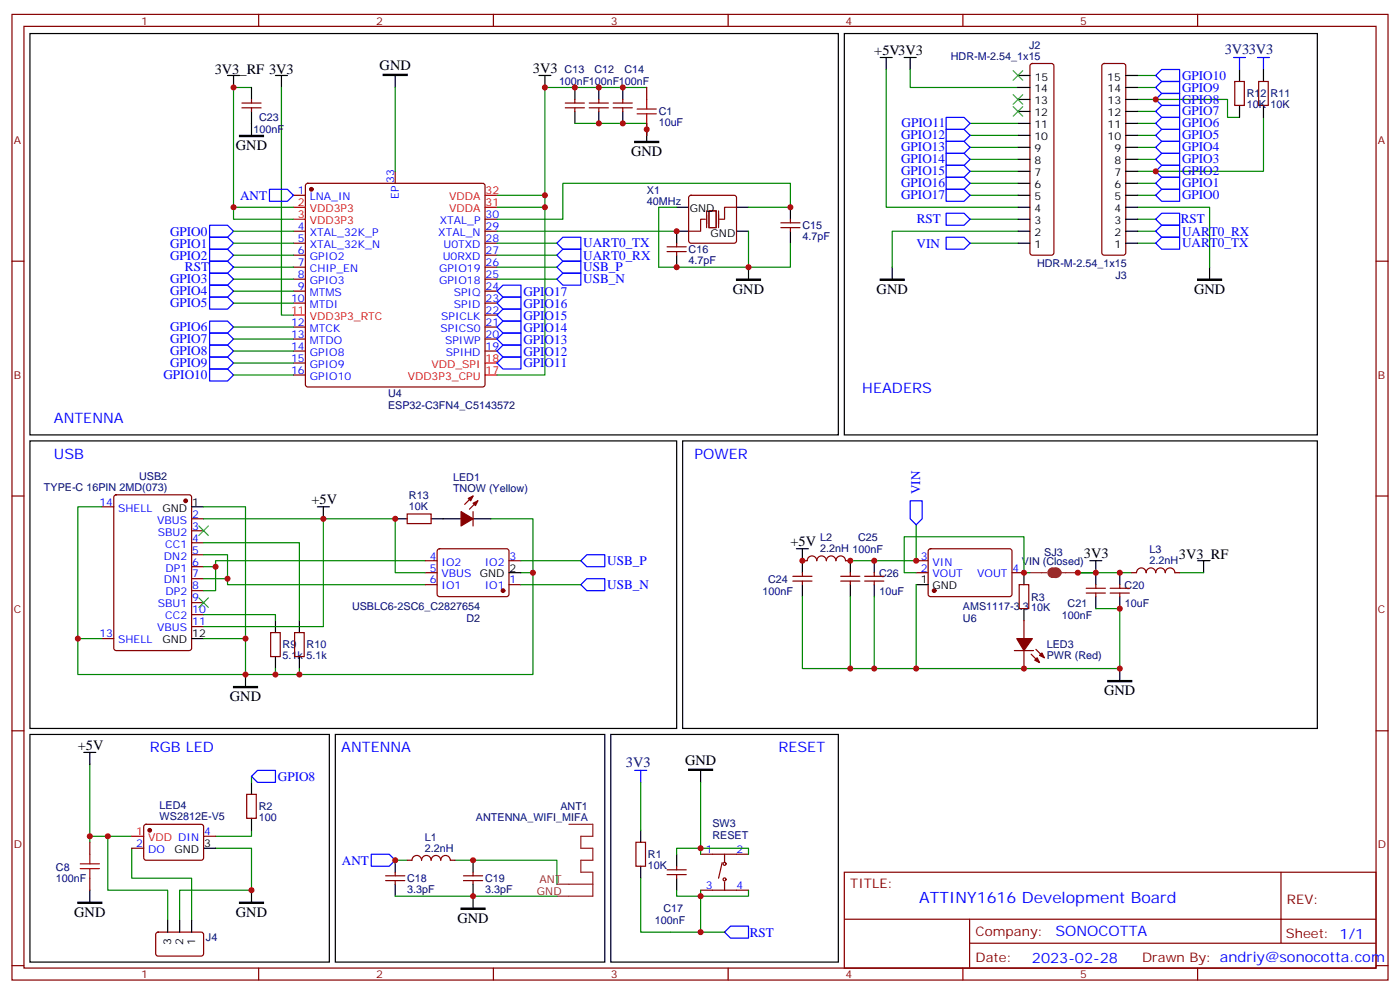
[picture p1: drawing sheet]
<svg xmlns="http://www.w3.org/2000/svg" width="412mm" height="292mm" viewBox="0 0 412 292" stroke-linecap="round" stroke-linejoin="round" font-family="sans-serif">
<g fill="none" stroke="#870000" stroke-width=".35">
<path d="M3.5 4.2h405.4v284.4h-405.4zM7.1 7.8h398.2v277.2h-398.2zM76.2 4.2v3.6M145.3 4.2v3.6M214.5 4.2v3.6M283.6 4.2v3.6M303.6 18.9l.5-.2h5.6l.5 .2 .2 .5v55l-.2 .5-.5 .2h-5.6l-.5-.2-.2-.5v-55zM324.8 18.9l.5-.2h5.6l.5 .2 .2 .5v55l-.2 .5-.5 .2h-5.6l-.5-.2-.2-.5v-55zM352.8 4.2v3.6M71.3 31.8h5.6M71.3 30.3h5.6M74.1 29.3v1"/>
<path d="M74.1 31.8v1M166.5 31.8h5.7M166.5 30.3h5.7M169.3 29.3v1M169.3 31.8v1M173.6 31.8h5.6M173.6 30.3h5.6M176.4 29.3v1M176.4 31.8v1M180.6 31.8h5.7M180.6 30.3h5.7M183.4 29.3v1"/>
<path d="M183.4 31.8v1M190.5 25.8v3.5M190.5 36.3v3.6M363.7 24h2.8v7h-2.8zM370.8 24h2.8v7h-2.8zM86.4 57.5h3.6M90.2 54.2l.5-.2h51.5l.5 .2 .2 .5v58.5l-.3 .5-.4 .2h-51.5l-.5-.2-.2-.5v-58.5zM116.4 50.4v3.6M203.1 57.7l.5-.2h12.7l.5 .2 .2 .5v12.7l-.3 .5-.4 .2h-12.7l-.5-.2-.3-.5v-12.7zM3.5 76.9h3.6M86.4 68.1h3.6M86.4 71.6h3.6"/>
<path d="M86.4 75.1h3.6M86.4 78.7h3.6M142.9 68.1h3.5M142.9 71.6h3.5M142.9 75.1h3.5M142.9 78.7h3.5M142.9 64.6h3.5M196.5 74.1h5.6M196.5 72.7h5.6M199.3 71.6v1.1M199.3 74.1v1M230 67h5.7"/>
<path d="M230 65.6h5.7M232.8 64.6v1M232.8 67v1.1M405.3 76.9h3.6M86.4 82.2h3.6M86.4 85.7h3.6M86.4 89.3h3.6M86.4 96.3h3.6M86.4 99.8h3.6M142.9 82.2h3.5M142.9 85.7h3.5M142.9 89.3h3.5"/>
<path d="M142.9 96.3h3.5M142.9 99.8h3.5M142.9 92.8h3.5M86.4 103.4h3.6M86.4 106.9h3.6M86.4 110.4h3.6M142.9 103.4h3.5M3.5 146h3.6M30 149.2h3.5M33.7 145.9l.5-.2h21.5l.7 .4v44.8l-.4 .6-21.8 .1-.6-.5-.1-44.7zM56.4 152.8h3.6M56.4 156.3h3.6"/>
<path d="M56.4 159.8h3.6M119.9 151.3h7.1v2.9h-7.1zM139.3 150.6v4.3M139.3 146l-2.4 2.5M140.8 147.5l-2.5 2.4M405.3 146h3.6M56.4 163.3h3.6M56.4 166.9h3.6M56.4 170.4h3.6M56.4 173.9h3.6M56.4 177.4h3.6M125.2 172.2h3.6"/>
<path d="M125.2 165.1h3.6M125.2 168.6h3.6M129 161.8l.5-.2h20l.4 .7v13l-.7 .4-20-.1-.4-.6v-12.7zM149.9 172.2h3.6M149.9 165.1h3.6M233.5 171.1h5.7M233.5 169.7h5.7M236.4 165.1h1.4a1.41 1.41 0 0 1 1.4-1.4 1.41 1.41 0 0 1 1.4 1.4 1.41 1.41 0 0 1 1.4-1.4 1.41 1.41 0 0 1 1.4 1.4 1.41 1.41 0 0 1 1.4-1.4 1.41 1.41 0 0 1 1.4 1.4 1.41 1.41 0 0 1 1.4-1.4 1.41 1.41 0 0 1 1.5 1.4h1.4M236.4 168.6v1.1M236.4 171.1v1.1M247.6 171.1h5.7M247.6 169.7h5.7"/>
<path d="M250.5 168.6v1.1M250.5 171.1v1.1M254.7 171.1h5.6M254.7 169.7h5.6M257.5 168.6v1.1M257.5 171.1v1.1M269.9 165.1h3.5M269.9 168.6h3.5M273.6 161.8l.5-.2h23.6l.4 .7-.1 13-.6 .4-23.6-.1-.4-.6v-12.7zM298.1 168.6h3.5M300.2 172.2h2.8v7h-2.8zM320 174.6h5.6"/>
<path d="M320 173.2h5.6M322.8 172.2v1M322.8 174.6v1.1M327 174.6h5.7M327 173.2h5.7M329.8 172.2v1M329.8 174.6v1.1M333.4 168.6h1.4a1.41 1.41 0 0 1 1.4-1.4 1.41 1.41 0 0 1 1.4 1.4 1.41 1.41 0 0 1 1.4-1.4 1.41 1.41 0 0 1 1.4 1.4 1.41 1.41 0 0 1 1.4-1.4 1.41 1.41 0 0 1 1.5 1.4 1.41 1.41 0 0 1 1.4-1.4 1.41 1.41 0 0 1 1.4 1.4h1.4M30 188h3.5M56.4 181h3.6M56.4 184.5h3.6M79.7 186.3h2.8v7h-2.8z"/>
<path d="M86.8 186.3h2.8v7h-2.8zM298.8 191.6h5.6M301.6 182.7v5.3M301.6 191.6v5.2M303.7 192.6l2.5 2.5M305.2 191.2l2.4 2.5M3.5 215.2h3.6M405.3 215.2h3.6M72.7 233.9h2.8v7h-2.8zM26.5 248v3.5M26.5 258.6v3.5M38.8 249.8h3.5"/>
<path d="M42.6 242.9l.4-.2 16.5 .1 .5 .6-.1 9.5-.6 .4-16.5-.1-.5-.6v-9.2zM60 246.2h3.5M113.6 259.3h5.6M113.6 257.9h5.6M116.4 256.8v1.1M116.4 259.3v1M119.9 253.3h1.5M121.4 253.3a1.41 1.41 0 0 1 1.4-1.4 1.41 1.41 0 0 1 1.4 1.4M124.2 253.3a1.41 1.41 0 0 1 1.4-1.4 1.41 1.41 0 0 1 1.4 1.4M127 253.3a1.41 1.41 0 0 1 1.4-1.4 1.41 1.41 0 0 1 1.4 1.4M129.8 253.3a1.41 1.41 0 0 1 1.4-1.4 1.41 1.41 0 0 1 1.4 1.4h1.5M136.5 259.3h5.7"/>
<path d="M136.5 257.9h5.7M139.3 256.8v1.1M139.3 259.3v1M187.3 248h2.8v7.1h-2.8zM196.5 257.5h5.6M196.5 256.1h5.6M199.3 255.1v1M199.3 257.5v1.1M206.4 251.5h14.1M212.7 254l-1 4.6M213.4 251.5v2.5M213.4 259.6v2.5"/>
<path d="M248.7 256.8h156.6v28.2h-156.6zM377.3 256.8v20.9M46.1 274.7l.5-.2h12.9l.5 .7-.1 5.9-.6 .4h-13l-.4-.7v-5.6zM206.4 262.1h14.1M248.7 270.7h156.5M285.6 277.7h119.6M285.6 270.7v14.1M3.5 284.3h3.6M76.2 285v3.6M145.3 285v3.6M214.5 285v3.6M283.6 285v3.6"/>
<path d="M352.8 285v3.6M405.3 284.3h3.6"/>
<circle cx="213.4" cy="254.4" r=".44"/>
<circle cx="213.4" cy="258.9" r=".44"/>
</g>
<g fill="none" stroke="#000" stroke-width=".35">
<path d="M8.8 9.9h238.1v118.2h-238.1zM248.7 9.9h139.4v118.2h-139.4zM259.3 16.9h3.5M261.1 16.9v3.6M266.3 16.9h3.6M268.1 16.9v3.6M67 22.2h3.6M68.8 22.2v3.6M74.1 25.8v3.5M74.1 32.8v7.1M81.1 22.2h3.6M82.9 22.2v3.6"/>
<path d="M116.4 22.2v3.6M158.7 22.2h3.6M160.5 22.2v3.6M169.3 25.8v3.5M169.3 32.8v3.5M176.4 25.8v3.5M176.4 32.8v3.5M183.4 25.8v3.5M183.4 32.8v3.5M190.5 38.1v3.5M299.9 39.9h3.5M299.9 36.3h3.5"/>
<path d="M299.9 32.8h3.5M299.9 29.3h3.5M299.9 25.8h3.5M299.9 22.2h3.5M331.6 39.9h3.5M331.6 36.3h3.5M331.6 32.8h3.5M331.6 29.3h3.5M331.6 25.8h3.5M331.6 22.2h3.5M365.1 20.5v3.5M365.1 31v3.6"/>
<path d="M372.2 20.5v3.5M372.2 31v3.6M299.9 57.5h3.5M299.9 54h3.5M299.9 50.4h3.5M299.9 46.9h3.5M299.9 43.4h3.5M331.6 57.5h3.5M331.6 54h3.5M331.6 50.4h3.5M331.6 46.9h3.5M331.6 43.4h3.5"/>
<path d="M199.3 61h3.5M199.3 75.1v3.6M202.8 68.1h-3.5v3.5M217 68.1h3.5M217 61h3.5M220.5 78.7v3.5M232.8 61v3.6M232.8 68.1v3.5M262.8 78.7v3.5M299.9 71.6h3.5M299.9 68.1h3.5M299.9 64.6h3.5"/>
<path d="M299.9 61h3.5M331.6 71.6h3.5M331.6 68.1h3.5M331.6 64.6h3.5M331.6 61h3.5M356.3 78.7v3.5M8.8 129.8h190.5v84.7h-190.5zM201.1 129.8h187v84.7h-187zM56.4 149.2h3.6M93.5 149.2h3.5M95.2 149.2v3.6M116.4 152.8h3.5"/>
<path d="M127 152.8h8.8M139.3 152.8h5.3M149.9 168.6h3.6M234.6 161.6h3.5M236.4 161.6v7M236.4 172.2v3.5M250.5 165.1v3.5M250.5 172.2v3.5M257.5 165.1v3.5M257.5 172.2v3.5M269.9 172.2h3.5M301.6 168.6v3.6"/>
<path d="M301.6 179.2v3.5M321 165.1h3.6M322.8 165.1v7.1M322.8 175.7v3.5M329.8 168.6v3.6M329.8 175.7v3.5M352.8 165.1h3.5M354.5 165.1v3.5M56.4 188h3.6M72.3 198.6v3.5M81.1 182.7v3.6M81.1 193.3v3.5"/>
<path d="M88.2 182.7v3.6M88.2 193.3v3.5M329.8 196.8v3.6M8.8 216.3h88.2v67h-88.2zM98.8 216.3h79.4v67h-79.4zM179.9 216.3h67v67h-67zM24.7 221.5h3.5M26.5 221.5v3.6M74.1 230.4v3.5M206.4 226.8v3.6M60 249.8h3.5M74.1 240.9v3.6"/>
<path d="M116.4 253.3v3.5M139.3 253.3v3.5M188.7 244.5v3.5M188.7 255.1v3.5M199.3 251.5v3.6M199.3 258.6v3.5M26.5 262.1v3.5M49.4 270.9v3.6M52.9 270.9v3.6M56.4 270.9v3.6M74.1 262.1v3.5M116.4 260.3v3.6"/>
<path d="M139.3 260.3v7.1"/>
</g>
<path d="M70.6 39.9h7v.3h-7zM112.9 21.9h7v.3h-7zM187 41.6h7v.4h-7zM217 82.2h7v.3h-7zM259.3 82.2h7v.3h-7zM352.8 82.2h7v.3h-7zM68.8 202.1h7v.4h-7zM326.3 200.4h7.1v.3h-7.1zM202.8 226.5h7.1v.3h-7.1zM22.9 265.6h7.1v.4h-7.1zM70.6 265.6h7v.4h-7zM135.8 267.4h7.1v.4h-7.1z" fill="#000" stroke="#000" stroke-width=".35"/>
<g fill="none" stroke="#008700" stroke-width=".35">
<path d="M74.1 25.8h-5.3v35.2h17.6M82.9 25.8v67h3.5M116.4 25.8v24.6M169.3 36.3h21.2v3.6M190.5 25.8h-30v31.7h-14.1M261.1 20.5v40.5h38.8M268.1 20.5v5.3h31.8M285.8 36.3h14.1M285.8 39.9h14.1M335.1 29.3h26.5v5.3h3.5M335.1 22.2h5.3M335.1 25.8h5.3"/>
<path d="M335.1 32.8h5.3M335.1 36.3h5.3M335.1 39.9h5.3M372.2 34.6v15.8h-37.1M160.5 57.5v3.5h-14.1M285.8 43.4h14.1M285.8 46.9h14.1M285.8 54h14.1M285.8 57.5h14.1M285.8 50.4h14.1M335.1 43.4h5.3M335.1 46.9h5.3"/>
<path d="M335.1 54h5.3M335.1 57.5h5.3M68.8 61v3.6h17.6M68.8 68.1h17.6M68.8 71.6h17.6M68.8 78.7h17.6M68.8 75.1h17.6M146.4 68.1h52.9M146.4 71.6h17.6M146.4 78.7h17.6M146.4 75.1h17.6M160.5 61v49.4h-14.1"/>
<path d="M199.3 61h-5.3v17.7h26.5v-10.6M220.5 61h12.3v-7h-67v10.6h-19.4M232.8 71.6v7.1h-12.3M285.8 64.6h14.1M285.8 71.6h14.1M299.9 68.1h-37.1v10.6M335.1 61h21.2v17.7M335.1 64.6h5.3M335.1 68.1h5.3M335.1 71.6h5.3M68.8 82.2h17.6M68.8 85.7h17.6"/>
<path d="M68.8 89.3h17.6M68.8 96.3h17.6M68.8 99.8h17.6M146.4 82.2h17.6M68.8 106.9h17.6M68.8 110.4h17.6M68.8 103.4h17.6M30 149.2h-7.1v38.8h7.1M60 149.2h12.3v38.8M60 159.8h28.2v22.9M60 152.8h35.2v31.7h-35.2M95.2 152.8h21.2v15.8h8.8"/>
<path d="M144.6 152.8h12.4v15.8M269.9 154.5v10.6h-19.4M60 163.3h7v8.9h58.2M60 166.9h3.5M60 170.4h7M125.2 165.1h-61.7v8.8h-3.5M153.5 168.6h3.5v30h-84.7M153.5 172.2h17.6M153.5 165.1h17.6M236.4 175.7v21.1h93.4v-17.6h-7M250.5 175.7v21.1M257.5 175.7v21.1"/>
<path d="M269.9 172.2v24.6M269.9 168.6h-3.6v-10.6h35.3v10.6h1.8M317.5 168.6h15.9M347.5 168.6h7M22.9 188v10.6h49.4v-10.6h-12.3M60 181h21.1v1.7M81.1 196.8v1.8M88.2 196.8v1.8M26.5 225.1v22.9M74.1 228.6v1.8M188.7 230.4v14.1M206.4 230.4v21.1"/>
<path d="M26.5 246.2h12.3M31.7 246.2v15.9h17.7v8.8M38.8 249.8v8.8h17.6v12.3M63.5 249.8h10.6v12.3h-21.2v8.8M74.1 244.5v1.7h-10.6M116.4 253.3h3.5M134.1 253.3h29.9v7M188.7 258.6v15.9h17.7v-12.4M199.3 251.5v-1.7h21.2v1.7M116.4 263.9h47.6M199.3 262.1v1.8h21.2v-1.8M206.4 274.5h7"/>
</g>
<g fill="none" stroke="#00f" stroke-width=".35">
<path d="M363.4 16.9h3.5M365.1 16.9v3.6M370.4 16.9h3.5M372.2 16.9v3.6M278.7 34.6h5.3l1.8 1.7-1.8 1.8h-5.3zM278.7 38.1h5.3l1.8 1.8-1.8 1.7h-5.3zM340.4 22.2l1.8-1.7h5.3v3.5h-5.3zM342.2 38.1h5.3v3.5h-5.3l-1.8-1.7zM342.2 34.6h5.3v3.5h-5.3l-1.8-1.8zM342.2 31h5.3v3.6h-5.3l-1.8-1.8zM342.2 27.5h5.3v3.5h-5.3l-1.8-1.7zM342.2 24h5.3v3.5h-5.3l-1.8-1.7z"/>
<path d="M79.4 55.7h5.3l1.7 1.8-1.7 1.8h-5.3zM278.7 41.6h5.3l1.8 1.8-1.8 1.8h-5.3zM278.7 45.2h5.3l1.8 1.7-1.8 1.8h-5.3zM278.7 48.7h5.3l1.8 1.7-1.8 1.8h-5.3zM278.7 52.2h5.3l1.8 1.8-1.8 1.7h-5.3zM278.7 55.7h5.3l1.8 1.8-1.8 1.8h-5.3zM340.4 57.5l1.8-1.8h5.3v3.6h-5.3zM340.4 50.4l1.8-1.7h5.3v3.5h-5.3zM340.4 43.4l1.8-1.8h5.3v3.6h-5.3zM342.2 52.2h5.3v3.5h-5.3l-1.8-1.7zM342.2 45.2h5.3v3.5h-5.3l-1.8-1.8zM61.7 66.3h5.3l1.8 1.8-1.8 1.7h-5.3z"/>
<path d="M61.7 69.8h5.3l1.8 1.8-1.8 1.8h-5.3zM61.7 73.4h5.3l1.8 1.7-1.8 1.8h-5.3zM61.7 76.9h5.3l1.8 1.8-1.8 1.7h-5.3zM164 71.6l1.8-1.8h5.3v3.6h-5.3zM164 75.1l1.8-1.7h5.3v3.5h-5.3zM164 78.7l1.8-1.8h5.3v3.5h-5.3zM278.7 69.8h5.3l1.8 1.8-1.8 1.8h-5.3zM278.7 62.8h5.3l1.8 1.8-1.8 1.7h-5.3zM340.4 68.1l1.8-1.8h5.3v3.5h-5.3zM342.2 62.8h5.3v3.5h-5.3l-1.8-1.7zM342.2 69.8h5.3v3.6h-5.3l-1.8-1.8zM61.7 80.4h5.3l1.8 1.8-1.8 1.8h-5.3z"/>
<path d="M61.7 84h5.3l1.8 1.7-1.8 1.8h-5.3zM61.7 87.5h5.3l1.8 1.8-1.8 1.7h-5.3zM61.7 94.5h5.3l1.8 1.8-1.8 1.8h-5.3zM61.7 98.1h5.3l1.8 1.7-1.8 1.8h-5.3zM146.4 85.7l1.8-1.7h5.3v3.5h-5.3zM146.4 89.3l1.8-1.8h5.3v3.5h-5.3zM146.4 92.8l1.8-1.8h5.3v3.5h-5.3zM146.4 96.3l1.8-1.8h5.3v3.6h-5.3zM146.4 99.8l1.8-1.7h5.3v3.5h-5.3zM165.8 80.4h5.3v3.6h-5.3l-1.8-1.8zM61.7 101.6h5.3l1.8 1.8-1.8 1.7h-5.3zM61.7 105.1h5.3l1.8 1.8-1.8 1.8h-5.3z"/>
<path d="M61.7 108.7h5.3l1.8 1.7-1.8 1.8h-5.3zM146.4 103.4l1.8-1.8h5.3v3.5h-5.3zM146.4 106.9l1.8-1.8h5.3v3.6h-5.3zM268.1 147.5h3.5v5.3l-1.7 1.7-1.8-1.7zM171.1 165.1l1.8-1.8h5.3v3.6h-5.3zM171.1 172.2l1.8-1.8h5.3v3.5h-5.3zM74.1 228.6l1.7-1.8h5.3v3.6h-5.3zM187 226.8h3.5M188.7 226.8v3.6M109.4 251.5h5.3l1.7 1.8-1.7 1.8h-5.3zM213.4 274.5l1.8-1.8h5.3v3.5h-5.3z"/>
</g>
<path d="M187.7 33.5h5.6M187.7 32.1h5.6M190.5 29.3v2.8M190.5 33.5v2.8M23.6 255.8h5.7M23.6 254.4h5.7M26.5 251.5v2.9M26.5 255.8v2.8" fill="none" stroke="#a10000" stroke-width=".35"/>
<path d="M142.9 57.5h3.5M86.4 61h3.6M86.4 64.6h3.6M142.9 61h3.5M86.4 92.8h3.6M142.9 110.4h3.5M142.9 106.9h3.5M38.8 246.2h3.5" fill="none" stroke="#f00" stroke-width=".35"/>
<g fill="#870000" stroke="#870000" stroke-width=".35">
<path d="M135.8 150.6l3.5 2.2-3.5 2.1z"/>
<path d="M139.3 148.2l1.5-.7-.7 1.4z"/>
<path d="M137.9 146.8l1.4-.8-.7 1.5z"/>
<path d="M304.8 194.4l.7-.7 .7 1.4z"/>
<path d="M306.9 192.3l.7 1.4-1.4-.7z"/>
<path d="M299.5 188h4.6l-2.5 3.6z"/>
<circle cx="44.1" cy="244.5" r=".53"/>
<circle cx="91.7" cy="55.7" r=".53"/>
<circle cx="54.7" cy="147.5" r=".53"/>
<circle cx="148.2" cy="173.9" r=".53"/>
<circle cx="275.2" cy="173.9" r=".53"/>
</g>
<path d="M207.8 64.6h-1.4v3.5h-3.6M208.1 62.1v4.9M208.8 62.1h2.2v4.9h-2.2zM211.7 62.1v4.9M217 61h-3.6v3.6h-1.7" fill="none" stroke="#870012" stroke-width=".35"/>
<path d="M303.4 168.6h4.9M309.4 168.6h2.5M312.6 168.6h4.9M167.6 242.7h7v3.5h-3.5v3.6h3.5v3.5h-3.5v3.5h3.5v7.1h-10.6M164 260.3h10.6" fill="none" stroke="#8c2424" stroke-width=".35"/>
<path d="M298.4 20.8l2.9 2.8M298.4 27.9l2.9 2.8M298.4 31.4l2.9 2.8M301.3 20.8l-2.9 2.8M301.3 27.9l-2.9 2.8M301.3 31.4l-2.9 2.8M58.6 154.9l2.8 2.8M61.4 154.9l-2.8 2.8M58.6 176l2.8 2.9M61.4 176l-2.8 2.9" fill="none" stroke="#3c3" stroke-width=".35"/>
<path d="M310.1 167.9a.71 .71 0 0 0-.7 .7 .71 .71 0 0 0 .7 .7M310.8 167.9a.76 .76 0 0 1 1.1 .7 .76 .76 0 0 1-1.1 .7" fill="none" stroke="#8c2424" stroke-width="1.8"/>
<g fill="#c00">
<circle cx="74.1" cy="262.1" r=".88"/>
<circle cx="31.8" cy="246.2" r=".88"/>
<circle cx="26.5" cy="246.2" r=".88"/>
<circle cx="160.5" cy="57.5" r=".88"/>
<circle cx="169.3" cy="25.8" r=".88"/>
<circle cx="176.4" cy="25.8" r=".88"/>
<circle cx="183.4" cy="25.8" r=".88"/>
<circle cx="160.5" cy="25.8" r=".88"/>
<circle cx="176.4" cy="36.3" r=".88"/>
<circle cx="183.4" cy="36.3" r=".88"/>
<circle cx="160.5" cy="61" r=".88"/>
<circle cx="199.3" cy="78.7" r=".88"/>
<circle cx="220.5" cy="78.7" r=".88"/>
<circle cx="199.3" cy="68.1" r=".88"/>
<circle cx="232.8" cy="61" r=".88"/>
<circle cx="116.4" cy="253.3" r=".88"/>
<circle cx="139.3" cy="263.9" r=".88"/>
<circle cx="139.3" cy="253.3" r=".88"/>
<circle cx="329.8" cy="168.6" r=".88"/>
<circle cx="322.8" cy="168.6" r=".88"/>
<circle cx="329.8" cy="179.2" r=".88"/>
<circle cx="22.9" cy="188" r=".88"/>
<circle cx="72.3" cy="198.6" r=".88"/>
<circle cx="72.3" cy="188" r=".88"/>
<circle cx="95.3" cy="152.8" r=".88"/>
<circle cx="63.5" cy="166.9" r=".88"/>
<circle cx="67" cy="170.4" r=".88"/>
<circle cx="257.5" cy="165.1" r=".88"/>
<circle cx="68.8" cy="61" r=".88"/>
<circle cx="269.9" cy="165.1" r=".88"/>
<circle cx="317.5" cy="168.6" r=".88"/>
<circle cx="116.4" cy="152.8" r=".88"/>
<circle cx="157" cy="168.6" r=".88"/>
<circle cx="301.6" cy="168.6" r=".88"/>
<circle cx="329.8" cy="196.8" r=".88"/>
<circle cx="301.6" cy="196.8" r=".88"/>
<circle cx="250.5" cy="196.8" r=".88"/>
<circle cx="257.5" cy="196.8" r=".88"/>
<circle cx="269.9" cy="196.8" r=".88"/>
<circle cx="81.1" cy="198.6" r=".88"/>
<circle cx="88.2" cy="198.6" r=".88"/>
<circle cx="68.8" cy="25.8" r=".88"/>
<circle cx="206.4" cy="249.8" r=".88"/>
<circle cx="206.4" cy="263.9" r=".88"/>
<circle cx="206.4" cy="274.5" r=".88"/>
<circle cx="340.4" cy="50.4" r=".88"/>
<circle cx="340.4" cy="29.3" r=".88"/>
<circle cx="190.5" cy="38.1" r=".88"/>
<circle cx="250.5" cy="165.1" r=".88"/>
<circle cx="236.4" cy="165.1" r=".88"/>
</g>
<text font-size="4.6" fill="#00f" x="270.8" y="265.8">ATTINY1616 Development Board</text>
<g font-size="4.2">
<text x="257.5" y="16.2">+5V3V3</text>
<text x="63.3" y="21.8">3V3_RF 3V3</text>
<text x="111.8" y="20.6">GND</text>
<text x="157" y="21.5">3V3</text>
<text x="69.5" y="44.3">GND</text>
<text x="185.9" y="45.9">GND</text>
<text x="215.9" y="86.5">GND</text>
<text x="258.2" y="86.5">GND</text>
<text x="351.7" y="86.5">GND</text>
<text x="91.7" y="148.5">+5V</text>
<text x="232.8" y="160.9">+5V</text>
<text x="319.3" y="164.4">3V3</text>
<text x="347.2" y="164.7">3V3_RF</text>
<text x="67.7" y="206.4">GND</text>
<text x="325.3" y="204.7">GND</text>
<text x="22.9" y="220.8">+5V</text>
<text x="201.8" y="225.4">GND</text>
<text x="21.9" y="269.9">GND</text>
<text x="69.5" y="270">GND</text>
<text x="134.8" y="271.7">GND</text>
</g>
<g font-size="4.2" fill="#000080">
<text x="360.8" y="15.8">3V33V3</text>
<text x="184.4" y="225.7">3V3</text>
</g>
<g font-size="4.2" fill="#00f">
<text x="254" y="115.7">HEADERS</text>
<text x="15.9" y="124.5">ANTENNA</text>
<text x="15.9" y="135.1">USB</text>
<text x="204.6" y="135.1">POWER</text>
<text x="44.1" y="221.5">RGB LED</text>
<text x="100.5" y="221.5">ANTENNA</text>
<text x="229.3" y="221.5">RESET</text>
<text x="310.9" y="275.6">SONOCOTTA</text>
<text x="304" y="283.4">2023-02-28</text>
</g>
<g font-size="3.9" fill="#00f">
<text x="348.2" y="23.4">GPIO10</text>
<text x="348.2" y="27">GPIO9</text>
<text x="348.2" y="34">GPIO7</text>
<text x="348.2" y="30.5">GPIO8</text>
<text x="265.4" y="41">GPIO12</text>
<text x="265.6" y="37.5">GPIO11</text>
<text x="348.2" y="41.1">GPIO5</text>
<text x="348.2" y="37.5">GPIO6</text>
<text x="265.4" y="44.5">GPIO13</text>
<text x="348.2" y="44.6">GPIO4</text>
<text x="265.4" y="48.1">GPIO14</text>
<text x="265.4" y="51.6">GPIO15</text>
<text x="348.2" y="51.6">GPIO2</text>
<text x="348.2" y="48.1">GPIO3</text>
<text x="70.7" y="58.8">ANT</text>
<text x="265.4" y="55.1">GPIO16</text>
<text x="265.4" y="58.7">GPIO17</text>
<text x="348.2" y="58.7">GPIO0</text>
<text x="348.2" y="55.1">GPIO1</text>
<text x="270" y="65.8">RST</text>
<text x="347.8" y="65.8">RST</text>
<text x="50.1" y="69.4">GPIO0</text>
<text x="348.2" y="69.4">UART0_RX</text>
<text x="50.1" y="72.9">GPIO1</text>
<text x="50.1" y="76.4">GPIO2</text>
<text x="171.8" y="72.8">UART0_TX</text>
<text x="171.8" y="76.4">UART0_RX</text>
<text x="270" y="72.9">VIN</text>
<text x="348.2" y="72.8">UART0_TX</text>
<text x="50.1" y="83.5">GPIO3</text>
<text x="54.5" y="79.9">RST</text>
<text x="171.8" y="83.4">USB_N</text>
<text x="171.8" y="79.9">USB_P</text>
<text x="50.1" y="87">GPIO4</text>
<text x="154.2" y="87">GPIO17</text>
<text x="50.1" y="90.5">GPIO5</text>
<text x="154.2" y="90.6">GPIO16</text>
<text x="154.2" y="94.1">GPIO15</text>
<text x="50.1" y="97.6">GPIO6</text>
<text x="50.1" y="101.1">GPIO7</text>
<text x="154.2" y="97.6">GPIO14</text>
<text x="154.2" y="101.1">GPIO13</text>
<text x="50.1" y="104.6">GPIO8</text>
<text x="154.2" y="104.7">GPIO12</text>
<text x="48.1" y="111.7">GPIO10</text>
<text x="50.1" y="108.2">GPIO9</text>
<text x="154.2" y="108.2">GPIO11</text>
<text x="271.1" y="145.5" transform="rotate(-90 271.1 145.5)">VIN</text>
<text x="178.9" y="166.3">USB_P</text>
<text x="178.9" y="173.3">USB_N</text>
<text x="81.8" y="229.8">GPIO8</text>
<text x="100.7" y="254.6">ANT</text>
<text x="220.8" y="275.8">RST</text>
</g>
<g font-size="3.9" fill="#800">
<text x="250.5" y="261.4">TITLE:</text>
<text x="379.1" y="266.1">REV:</text>
<text x="287.4" y="275.6">Company:</text>
<text x="378.7" y="276.2">Sheet: 1/1</text>
<text x="287.4" y="283.3">Date:</text>
<text x="336.4" y="283.4">Drawn By: andriy@sonocotta.com</text>
</g>
<g font-size="3.2" fill="#800">
<text x="41.6" y="7.2">1</text>
<text x="110.8" y="7.2">2</text>
<text x="179.9" y="7.2">3</text>
<text x="249.1" y="7.2">4</text>
<text x="318.2" y="7.2">5</text>
<text x="4.1" y="42.3">A</text>
<text x="405.9" y="42.3">A</text>
<text x="4.1" y="111.5">B</text>
<text x="405.9" y="111.5">B</text>
<text x="4.1" y="180.6">C</text>
<text x="405.9" y="180.6">C</text>
<text x="4.1" y="249.8">D</text>
<text x="405.9" y="249.8">D</text>
<text x="41.6" y="288">1</text>
<text x="110.8" y="288">2</text>
<text x="179.9" y="288">3</text>
<text x="249.1" y="288">4</text>
<text x="318.2" y="288">5</text>
</g>
<g font-size="3.2" fill="#000080">
<text x="280.1" y="17.6">HDR-M-2.54_1x15</text>
<text x="303.2" y="14.3">J2</text>
<text x="166.3" y="21.6">C13</text>
<text x="175.1" y="21.6">C12</text>
<text x="184" y="21.6">C14</text>
<text x="164.7" y="25.1">100nF100nF100nF</text>
<text x="367.2" y="28.6">R12</text>
<text x="374.3" y="28.6">R11</text>
<text x="76.4" y="35.7">C23</text>
<text x="194" y="34">C1</text>
<text x="367.2" y="31.8">10K</text>
<text x="374.3" y="31.8">10K</text>
<text x="74.7" y="39.2">100nF</text>
<text x="194" y="37.1">10uF</text>
<text x="190.6" y="57.2">X1</text>
<text x="190.6" y="60.4">40MHz</text>
<text x="236.4" y="70.6">4.7pF</text>
<text x="236.4" y="67.5">C15</text>
<text x="202.8" y="77.7">4.7pF</text>
<text x="202.8" y="74.5">C16</text>
<text x="305.5" y="78.7">HDR-M-2.54_1x15</text>
<text x="328.6" y="82">J3</text>
<text x="114.3" y="117">U4</text>
<text x="114.3" y="120.5">ESP32-C3FN4_C5143572</text>
<text x="41" y="141.3">USB2</text>
<text x="133.5" y="141.7">LED1</text>
<text x="12.9" y="144.5">TYPE-C 16PIN 2MD(073)</text>
<text x="120.5" y="147">R13</text>
<text x="133.5" y="145">TNOW (Yellow)</text>
<text x="120.5" y="150.3">10K</text>
<text x="241.6" y="159.3">L2</text>
<text x="252.7" y="159.2">C25</text>
<text x="241.6" y="162.6">2.2nH 100nF</text>
<text x="301" y="166.3">VIN (Closed)</text>
<text x="307.6" y="163.7">SJ3</text>
<text x="338.6" y="166.2">2.2nH</text>
<text x="338.6" y="162.9">L3</text>
<text x="226.3" y="171.5">C24</text>
<text x="258.9" y="169.8">C26</text>
<text x="331.3" y="173.3">C20</text>
<text x="103.7" y="179.7">USBLC6-2SC6_C2827654</text>
<text x="224.6" y="175.1">100nF</text>
<text x="259.1" y="175.1">10uF</text>
<text x="283.6" y="179.7">AMS1117-3.3</text>
<text x="303.7" y="176.8">R3</text>
<text x="314.5" y="178.6">C21</text>
<text x="331.4" y="178.6">10uF</text>
<text x="137.4" y="183">D2</text>
<text x="283.6" y="183">U6</text>
<text x="303.7" y="180">10K</text>
<text x="312.8" y="182.1">100nF</text>
<text x="83.3" y="190.9">R9</text>
<text x="90.3" y="190.9">R10</text>
<text x="308.3" y="190.9">LED3</text>
<text x="83.3" y="194.2">5.1k 5.1k</text>
<text x="308.3" y="194.2">PWR (Red)</text>
<text x="47" y="238.2">LED4</text>
<text x="76.2" y="238.6">R2</text>
<text x="165.1" y="238.5">ANT1</text>
<text x="47" y="241.5">WS2812E-V5</text>
<text x="76.2" y="241.7">100</text>
<text x="140.2" y="241.7">ANTENNA_WIFI_MIFA</text>
<text x="209.9" y="243.5">SW3</text>
<text x="125.2" y="250.8">2.2nH</text>
<text x="125.2" y="247.5">L1</text>
<text x="209.9" y="246.9">RESET</text>
<text x="16.5" y="256.5">C8</text>
<text x="190.9" y="255.9">10K</text>
<text x="190.9" y="252.6">R1</text>
<text x="16.5" y="259.7">100nF</text>
<text x="119.9" y="263">3.3pF</text>
<text x="119.9" y="259.8">C18</text>
<text x="142.9" y="263">3.3pF</text>
<text x="142.9" y="259.8">C19</text>
<text x="195.4" y="268.6">C17</text>
<text x="192.9" y="272.1">100nF</text>
<text x="60.7" y="277.1">J4</text>
</g>
<g font-size="3.2">
<text x="304.8" y="24">15</text>
<text x="326.2" y="24">15</text>
<text x="304.7" y="27.2">14</text>
<text x="326.3" y="27.2">14</text>
<text x="304.7" y="34.2">12</text>
<text x="304.7" y="30.7">13</text>
<text x="326.3" y="34.2">12</text>
<text x="326.3" y="30.7">13</text>
<text x="304.7" y="41.3">10</text>
<text x="304.7" y="37.7">11</text>
<text x="326.3" y="41.3">10</text>
<text x="326.3" y="37.7">11</text>
<text x="304.7" y="44.8">9</text>
<text x="328.3" y="44.8">9</text>
<text x="304.7" y="51.9">7</text>
<text x="304.7" y="48.3">8</text>
<text x="328.3" y="51.9">7</text>
<text x="328.3" y="48.3">8</text>
<text x="304.7" y="58.9">5</text>
<text x="304.7" y="55.4">6</text>
<text x="328.3" y="58.9">5</text>
<text x="328.3" y="55.4">6</text>
<text x="203.2" y="62.4">GND</text>
<text x="304.7" y="66">3</text>
<text x="304.7" y="62.4">4</text>
<text x="328.3" y="66">3</text>
<text x="328.3" y="62.4">4</text>
<text x="209.3" y="69.8">GND</text>
<text x="304.7" y="69.5">2</text>
<text x="328.3" y="69.5">2</text>
<text x="304.7" y="73">1</text>
<text x="328.3" y="73">1</text>
<text x="56.6" y="148.9">1</text>
<text x="47.9" y="150.6">GND</text>
<text x="141.3" y="170">GND</text>
<text x="150.1" y="168.3">2</text>
<text x="271.2" y="171.8">1</text>
<text x="274.7" y="173.6">GND</text>
<text x="47.9" y="189.4">GND</text>
<text x="56.6" y="187.7">12</text>
<text x="51.4" y="251.2">GND</text>
<text x="60.1" y="249.4">3</text>
<text x="50.4" y="278.2" transform="rotate(-90 50.4 278.2)">3</text>
<text x="54" y="278.2" transform="rotate(-90 54 278.2)">2</text>
<text x="57.5" y="278.2" transform="rotate(-90 57.5 278.2)">1</text>
</g>
<g font-size="3.2" fill="#00f">
<text x="116.1" y="54" transform="rotate(-90 116.1 54)">33</text>
<text x="87.8" y="57.1">1</text>
<text x="91.3" y="58.9">LNA_IN</text>
<text x="117.5" y="58.6" transform="rotate(-90 117.5 58.6)">EP</text>
<text x="129.6" y="66">XTAL_P</text>
<text x="143.1" y="64.2">30</text>
<text x="87.8" y="67.7">4</text>
<text x="87.8" y="71.3">5</text>
<text x="91.3" y="69.5">XTAL_32K_P</text>
<text x="129.1" y="69.5">XTAL_N</text>
<text x="143.1" y="71.3">28</text>
<text x="143.1" y="67.7">29</text>
<text x="87.8" y="74.8">6</text>
<text x="91.3" y="73">XTAL_32K_N</text>
<text x="91.3" y="76.6">GPIO2</text>
<text x="130.4" y="76.6">U0RXD</text>
<text x="130.7" y="73">U0TXD</text>
<text x="143.1" y="74.8">27</text>
<text x="87.8" y="78.3">7</text>
<text x="87.8" y="81.8">8</text>
<text x="91.3" y="80.1">CHIP_EN</text>
<text x="91.3" y="83.6">GPIO3</text>
<text x="129.3" y="83.6">GPIO18</text>
<text x="129.3" y="80.1">GPIO19</text>
<text x="143.1" y="81.8">25</text>
<text x="143.1" y="78.3">26</text>
<text x="85.7" y="88.9">10</text>
<text x="87.8" y="85.4">9</text>
<text x="91.3" y="87.1">MTMS</text>
<text x="133.7" y="87.1">SPIQ</text>
<text x="143.1" y="88.9">23</text>
<text x="143.1" y="85.4">24</text>
<text x="85.7" y="96">12</text>
<text x="91.3" y="90.7">MTDI</text>
<text x="130" y="94.2">SPICLK</text>
<text x="133.7" y="90.7">SPID</text>
<text x="143.1" y="96">21</text>
<text x="143.1" y="92.4">22</text>
<text x="85.7" y="99.5">13</text>
<text x="91.3" y="97.7">MTCK</text>
<text x="91.3" y="101.2">MTDO</text>
<text x="129.8" y="97.7">SPICS0</text>
<text x="131.1" y="101.2">SPIWP</text>
<text x="143.1" y="99.5">20</text>
<text x="85.7" y="103">14</text>
<text x="85.7" y="106.5">15</text>
<text x="91.3" y="104.8">GPIO8</text>
<text x="131.3" y="104.8">SPIHD</text>
<text x="143.1" y="103">19</text>
<text x="85.7" y="110.1">16</text>
<text x="91.3" y="108.3">GPIO9</text>
<text x="91.3" y="111.8">GPIO10</text>
<text x="29.3" y="148.9">14</text>
<text x="34.8" y="150.6">SHELL</text>
<text x="46.3" y="154.2">VBUS</text>
<text x="56.6" y="152.4">2</text>
<text x="56.6" y="155.9">3</text>
<text x="46.5" y="157.7">SBU2</text>
<text x="48.7" y="161.2">CC1</text>
<text x="56.6" y="159.5">4</text>
<text x="48.3" y="164.7">DN2</text>
<text x="56.6" y="163">5</text>
<text x="56.6" y="166.5">6</text>
<text x="126.6" y="164.7">4</text>
<text x="130.1" y="166.5">IO2</text>
<text x="142.8" y="166.5">IO2</text>
<text x="150.1" y="164.7">3</text>
<text x="271.2" y="164.7">3</text>
<text x="274.7" y="166.5">VIN</text>
<text x="48.3" y="171.8">DN1</text>
<text x="48.8" y="168.3">DP1</text>
<text x="56.6" y="170">7</text>
<text x="56.6" y="173.6">8</text>
<text x="126.6" y="168.3">5</text>
<text x="126.6" y="171.8">6</text>
<text x="130.1" y="170">VBUS</text>
<text x="130.1" y="173.6">IO1</text>
<text x="142.8" y="173.6">IO1</text>
<text x="150.1" y="171.8">1</text>
<text x="271.2" y="168.3">2</text>
<text x="274.7" y="170">VOUT</text>
<text x="287.8" y="170">VOUT</text>
<text x="298.3" y="168.3">4</text>
<text x="46.5" y="178.9">SBU1</text>
<text x="48.8" y="175.3">DP2</text>
<text x="56.6" y="177.1">9</text>
<text x="46.3" y="185.9">VBUS</text>
<text x="48.7" y="182.4">CC2</text>
<text x="56.6" y="180.6">10</text>
<text x="56.6" y="184.1">11</text>
<text x="29.3" y="187.7">13</text>
<text x="34.8" y="189.4">SHELL</text>
<text x="60.1" y="245.9">4</text>
<text x="40.1" y="249.4">2</text>
<text x="43.6" y="251.2">DO</text>
<text x="207.9" y="251.2">1</text>
<text x="217" y="251.2">2</text>
<text x="207.9" y="261.8">3</text>
<text x="217" y="261.8">4</text>
</g>
<g font-size="3.2" fill="#f00">
<text x="132.3" y="58.9">VDDA</text>
<text x="143.1" y="57.1">32</text>
<text x="87.8" y="60.7">2</text>
<text x="87.8" y="64.2">3</text>
<text x="91.3" y="62.4">VDD3P3</text>
<text x="91.3" y="66">VDD3P3</text>
<text x="132.3" y="62.4">VDDA</text>
<text x="143.1" y="60.7">31</text>
<text x="85.7" y="92.4">11</text>
<text x="91.3" y="94.2">VDD3P3_RTC</text>
<text x="143.1" y="106.5">18</text>
<text x="120.1" y="111.8">VDD3P3_CPU</text>
<text x="127.1" y="108.3">VDD_SPI</text>
<text x="143.1" y="110.1">17</text>
<text x="40.1" y="245.9">1</text>
<text x="43.6" y="247.6">VDD DIN</text>
</g>
<g font-size="3.2" fill="#8d2323">
<text x="158.2" y="263.5">GND</text>
<text x="159" y="260">ANT</text>
</g>
</svg>
